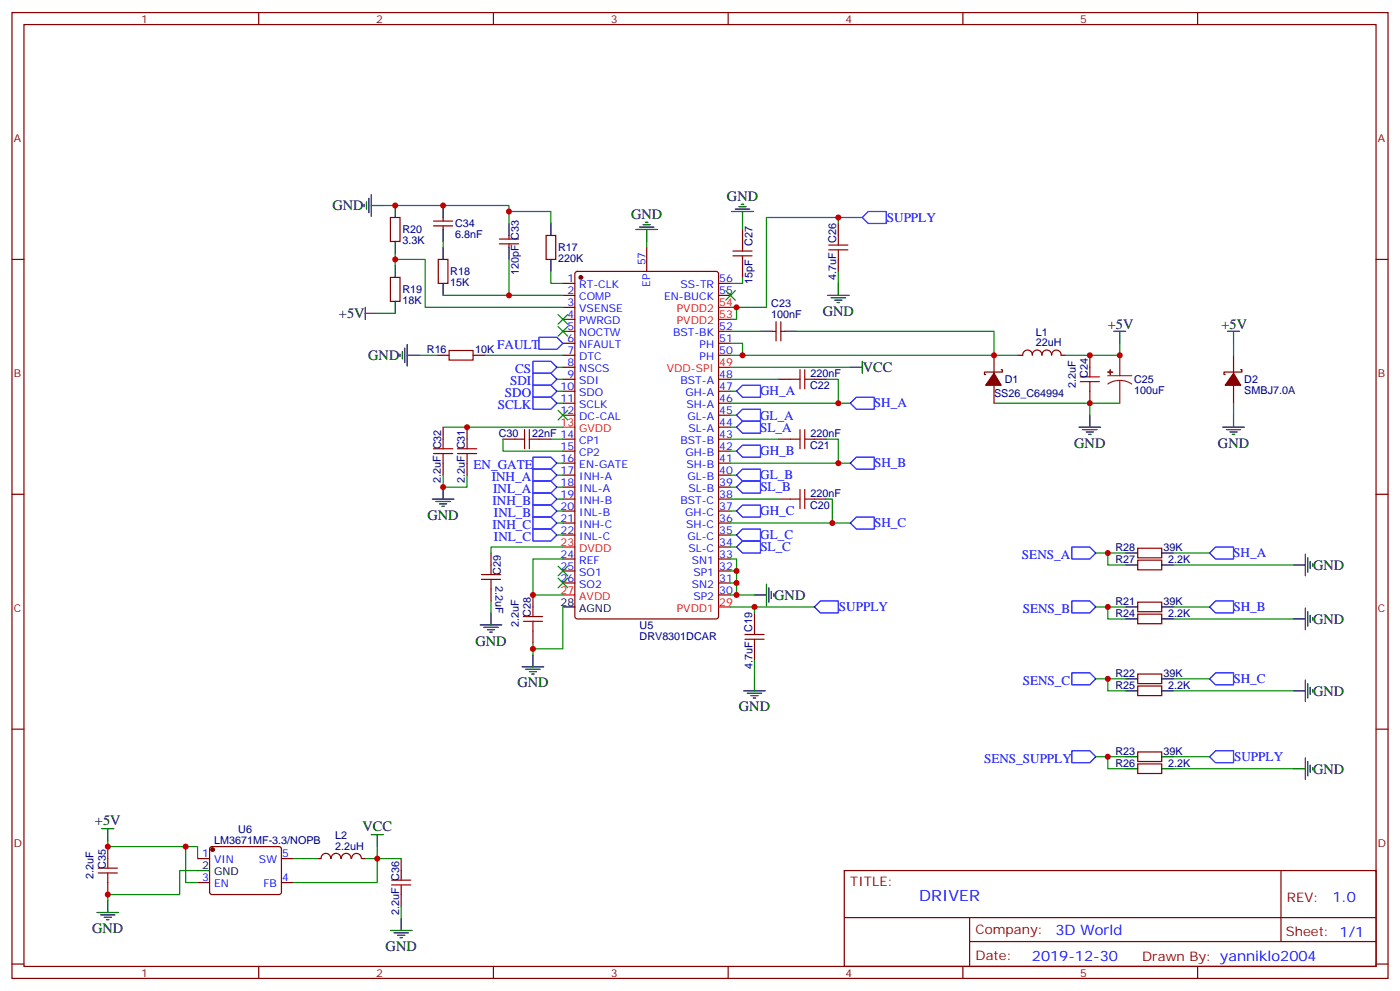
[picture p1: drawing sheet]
<svg xmlns="http://www.w3.org/2000/svg" width="412mm" height="292mm" viewBox="0 0 412 292" stroke-linecap="round" stroke-linejoin="round" font-family="sans-serif">
<g fill="none" stroke="#870000" stroke-width=".35">
<path d="M3.5 3.7h405.4v284.3h-405.4zM7.1 7.2h398.2v277.3h-398.2zM76.2 3.7v3.5M145.3 3.7v3.5M214.5 3.7v3.5M283.6 3.7v3.5M352.8 3.7v3.5M3.5 76.4h3.6M115 64h2.8v7.1h-2.8zM127.7 66.5h5.6M127.7 65.1h5.6M129.1 76.4h2.8v7h-2.8z"/>
<path d="M130.5 64v1.1M130.5 66.5v1.1M147.1 71.8h5.7M147.1 70.4h5.7M149.9 69.3v1.1M149.9 71.8v1M160.9 69.3h2.8v7.1h-2.8zM190.5 72.8v7.1M218.7 67.6v3.5M218.7 78.1v3.6M246.9 65.8v3.5M246.9 76.4v3.5"/>
<path d="M405.3 76.4h3.6M115 81.7h2.8v7h-2.8zM165.8 83.4h3.5M165.8 87h3.5M165.8 90.5h3.5M165.8 94h3.5M165.8 97.5h3.5M169.6 80.1l.4-.2h41l.6 .4 .1 101.2-.5 .7h-41.2l-.6-.5-.1-101.1zM211.7 83.4h3.5M211.7 87h3.5M211.7 97.5h3.5M227.5 97.5h1.1"/>
<path d="M228.6 94.7v5.7M230 97.5h1.1M230 94.7v5.7M128.8 104.6h3.5M139.3 104.6h3.6M165.8 101.1h3.5M165.8 104.6h3.5M165.8 108.1h3.5M165.8 111.7h3.5M165.8 115.2h3.5M165.8 118.7h3.5M211.7 101.1h3.5"/>
<path d="M211.7 104.6h3.5M211.7 111.7h3.5M211.7 115.2h3.5M211.7 118.7h3.5M229.3 111.7h3.5M239.9 111.7h3.5M292.8 104.6v5.3M292.8 113.4v5.3M294.9 108.8h.4v.7h-5.3v.7h.3M306.9 104.6a1.41 1.41 0 0 0-1.4-1.6 1.41 1.41 0 0 0-1.4 1.6 1.41 1.41 0 0 0-1.4-1.5 1.41 1.41 0 0 0-1.4 1.5h-1.4M306.9 104.6a1.41 1.41 0 0 1 1.5-1.6 1.41 1.41 0 0 1 1.4 1.6M309.8 104.5a1.38 1.38 0 0 1 1.4-1.4 1.38 1.38 0 0 1 1.4 1.5h1.4"/>
<path d="M321 104.6v3.5M321 115.2v3.5M363.4 104.6v5.3M363.4 113.4v5.3M365.5 108.8h.3v.7h-5.3v.7h.4M130.5 125.8v3.5M130.5 136.3v3.6M137.6 125.8v3.5M137.6 136.3v3.6M148.2 129.3h3.5M158.7 129.3h3.6M165.8 122.2h3.5"/>
<path d="M165.8 129.3h3.5M165.8 132.8h3.5M165.8 136.3h3.5M165.8 139.9h3.5M211.7 122.2h3.5M211.7 129.3h3.5M211.7 132.8h3.5M211.7 136.3h3.5M211.7 139.9h3.5M211.7 125.8h3.5M229.3 129.3h3.5M239.9 129.3h3.5"/>
<path d="M3.5 145.5h3.6M165.8 143.4h3.5M165.8 146.9h3.5M165.8 150.5h3.5M165.8 154h3.5M165.8 157.5h3.5M211.7 143.4h3.5M211.7 146.9h3.5M211.7 150.5h3.5M211.7 154h3.5M211.7 157.5h3.5M229.3 146.9h3.5"/>
<path d="M239.9 146.9h3.5M405.3 145.5h3.6M144.6 162.8v3.5M144.6 173.4v3.5M157 175.2v3.5M165.8 164.6h3.5M165.8 168.1h3.5M165.8 171.6h3.5M211.7 164.6h3.5M211.7 168.1h3.5M211.7 171.6h3.5M211.7 175.2h3.5"/>
<path d="M211.7 161h3.5M335.1 177.3h7.1v2.8h-7.1zM335.1 164.9h7.1v2.8h-7.1zM335.1 161.4h7.1v2.8h-7.1zM157 185.7v3.6M222.2 180.4v3.6M222.2 191v3.6M335.1 198.4h7.1v2.9h-7.1zM335.1 180.8h7.1v2.8h-7.1zM3.5 214.7h3.6M335.1 202h7.1v2.8h-7.1zM405.3 214.7h3.6"/>
<path d="M335.1 221.4h7.1v2.8h-7.1zM335.1 224.9h7.1v2.8h-7.1zM31.7 249.2v3.6M31.7 259.8v3.5M58.2 252.8h3.5M58.2 259.8h3.5M62 249.4l.4-.2 20.1 .1 .4 .6-.1 13-.6 .4h-20l-.5-.7v-12.7zM82.9 252.8h3.5M82.9 259.8h3.5M97.4 252.7a1.41 1.41 0 0 0-1.4-1.5 1.41 1.41 0 0 0-1.4 1.5l-1.1 .1M97.6 252.7a1.41 1.41 0 0 1 1.4-1.5 1.41 1.41 0 0 1 1.4 1.5M100.6 252.7a1.41 1.41 0 0 1 1.4-1.5 1.41 1.41 0 0 1 1.4 1.5"/>
<path d="M103.6 252.7a1.41 1.41 0 0 1 1.4-1.5 1.41 1.41 0 0 1 1.4 1.5M106.5 252.8h1.1M118.2 252.8v3.5M248.7 256.3h156.6v28.2h-156.6zM377.3 256.3v20.9M118.2 263.3v3.6M248.7 270.1h156.5M285.6 277.2h119.6M285.6 270.1v14.2M3.5 283.8h3.6M76.2 284.5v3.5M145.3 284.5v3.5"/>
<path d="M214.5 284.5v3.5M283.6 284.5v3.5M352.8 284.5v3.5M405.3 283.8h3.6"/>
</g>
<g fill="#870000" stroke="#870000" stroke-width=".35">
<path d="M292.8 109.9l2.1 3.5h-4.6z"/>
<path d="M363.4 109.9l2.1 3.5h-4.6z"/>
<circle cx="171.1" cy="81.7" r=".53"/>
<circle cx="62.6" cy="250.1" r=".53"/>
</g>
<path d="M211.7 94h3.5M211.7 90.5h3.5M211.7 108.1h3.5M165.8 125.8h3.5M165.8 161h3.5M165.8 175.2h3.5M211.7 178.7h3.5" fill="none" stroke="#f00" stroke-width=".35"/>
<g fill="none" stroke="#000" stroke-width=".35">
<path d="M107.9 59.4v2.2M108.7 58.4v4.2M109.4 57.3v6.4M107.2 60.1v.8M109.4 60.5h3.5M116.4 60.5v3.5M116.4 71.1v3.5M116.4 78.1v3.6M130.5 60.5v3.5M130.5 67.6v3.5M130.5 72.8v3.6M149.9 65.8v3.5"/>
<path d="M149.9 72.8v3.6M162.3 65.8v3.5M162.3 76.4v3.5M187.3 67.6h6.4M188.4 66.9h4.2M189.4 66.1h2.2M190.1 65.4h.8M190.5 67.6v3.5M215.5 62.3h6.4M216.6 61.6h4.2M217.7 60.9h2.1M218.4 60.1h.7"/>
<path d="M218.7 62.3v3.5M107.6 92.3h3.5M107.6 90.5v3.5M116.4 88.7v3.6M130.5 83.4v3.6M224 97.5h3.5M231.1 97.5h3.5M243.8 87h6.3M244.8 87.7h4.3M245.9 88.4h2.1M246.6 89.1h.7M246.9 83.4v3.6"/>
<path d="M328.1 97.5h3.5M329.8 97.5v3.6M361.6 97.5h3.5M363.4 97.5v3.6M117.8 104.2v.8M118.5 103.5v2.2M119.2 102.5v4.2M119.9 104.6h3.6M119.9 101.4v6.4M250.5 108.1h3.5M254 106.4v3.5M317.9 125.8h6.3"/>
<path d="M318.9 126.5h4.2M320 127.2h2.1M320.7 127.9h.7M321 122.2v3.6M360.2 125.8h6.3M361.2 126.5h4.3M362.3 127.2h2.1M363 127.9h.7M363.4 122.2v3.6M127.4 146.9h6.3M128.4 147.6h4.2M129.5 148.3h2.1"/>
<path d="M130.2 149h.7M130.5 143.4v3.5M165.8 178.7h3.5M222.2 175.2h3.6M225.8 172v6.3M226.5 173v4.3M227.2 174.1v2.1M227.9 174.8v.7M331.6 178.7h3.5M331.6 166.3h3.5M331.6 162.8h3.5M342.2 178.7h3.5"/>
<path d="M342.2 166.3h3.5M342.2 162.8h3.5M381 166.3h3.5M384.5 163.2v6.3M384.5 179v6.4M385.2 164.2v4.3M385.9 165.3v2.1M386.6 166v.7M141.5 184h6.3M142.5 184.7h4.3M143.6 185.4h2.1M144.3 186.1h.7"/>
<path d="M144.6 180.4v3.6M153.8 196.3h6.4M154.9 197h4.2M155.9 197.7h2.1M156.6 198.4h.7M157 192.8v3.5M222.2 199.8v3.6M331.6 199.8h3.5M331.6 182.2h3.5M342.2 199.8h3.5M342.2 182.2h3.5M381 182.2h3.5"/>
<path d="M385.2 180.1v4.2M385.9 181.2v2.1M386.6 181.9v.7M219.1 203.4h6.3M220.1 204.1h4.3M221.2 204.8h2.1M221.9 205.5h.7M331.6 203.4h3.5M342.2 203.4h3.5M381 203.4h3.5M384.5 200.2v6.4M385.2 201.3v4.2"/>
<path d="M385.9 202.3v2.1M386.6 203v.7M331.6 222.8h3.5M331.6 226.3h3.5M342.2 222.8h3.5M342.2 226.3h3.5M381 226.3h3.5M384.5 223.1v6.4M385.2 224.2v4.2M385.9 225.2v2.2M386.6 226v.7M30 243.9h3.5"/>
<path d="M31.7 243.9v3.6M58.2 256.3h3.5M109.4 245.7h3.5M111.1 245.7v3.5M28.6 268.6h6.3M29.6 269.3h4.3M30.7 270.1h2.1M31.4 270.8h.7M31.7 265.1v3.5M115 273.9h6.4M116.1 274.6h4.2M117.1 275.3h2.1"/>
<path d="M117.8 276h.7M118.2 270.4v3.5"/>
</g>
<g fill="none" stroke="#a10000" stroke-width=".35">
<path d="M215.9 75.3h5.6M215.9 73.9h5.6M218.7 71.1v2.8M218.7 75.3v2.8M244.1 72.1h5.7M244.1 73.6h5.7M246.9 69.3v2.8M246.9 73.6v2.8M132.3 103.2h7v2.8h-7zM232.8 111.7h2.9M235.7 108.8v5.7M237.1 108.8v5.7"/>
<path d="M237.1 111.7h2.8M318.2 112.4h5.6M318.2 110.9h5.6M321 108.1v2.8M321 112.4v2.8M127.7 133.5h5.6M127.7 132.1h5.6M130.5 129.3v2.8M130.5 133.5v2.8M134.8 133.5h5.6M134.8 132.1h5.6M137.6 129.3v2.8"/>
<path d="M137.6 133.5v2.8M151.7 129.3h2.8M154.5 126.5v5.6M155.9 129.3h2.8M155.9 126.5v5.6M232.8 129.3h2.9M235.7 126.5v5.6M237.1 126.5v5.6M237.1 129.3h2.8M232.8 146.9h2.9M235.7 144.1v5.7M237.1 144.1v5.7"/>
<path d="M237.1 146.9h2.8M141.8 169.2h5.7M141.8 170.6h5.7M144.6 166.3v2.9M144.6 170.6v2.8M157 178.7v2.8M154.2 182.9h5.6M154.2 181.5h5.6M157 182.9v2.8M219.4 186.8h5.7M219.4 188.2h5.7M222.2 184v2.8"/>
<path d="M222.2 188.2v2.8M28.9 257h5.7M28.9 255.6h5.7M31.7 252.8v2.8M31.7 257v2.8M115.4 259.1h5.6M118.2 256.3v2.8M115.4 260.5h5.6M118.2 260.5v2.8"/>
</g>
<g fill="#8c2424" stroke="#8c2424" stroke-width=".35">
<path d="M326.3 109.5l1.4 .1z"/>
<path d="M327 108.8l.1 1.4z"/>
</g>
<path d="M326.3 110.6h7.1M329.8 112l1.9 .2 1.7 .9M329.8 112l-1.8 .2-1.7 .9M329.8 104.6v6M329.8 112v6.7" fill="none" stroke="#8c2424" stroke-width=".35"/>
<g fill="none" stroke="#00f" stroke-width=".35">
<path d="M254 64l1.8-1.7h5.3v3.5h-5.3zM158.7 99.3h5.3l1.8 1.8-1.8 1.7h-5.3zM157 116.9h5.3l1.7 1.8-1.7 1.8h-5.3zM157 113.4h5.3l1.7 1.8-1.7 1.7h-5.3zM157 109.9h5.3l1.7 1.8-1.7 1.7h-5.3zM157 106.4h5.3l1.7 1.7-1.7 1.8h-5.3zM217 115.2l1.7-1.8h5.3v3.5h-5.3zM250.5 118.7l1.7-1.8h5.3v3.6h-5.3zM157 138.1h5.3l1.7 1.8-1.7 1.7h-5.3zM157 134.6h5.3l1.7 1.7-1.7 1.8h-5.3zM217 139.9l1.7-1.8h5.3v3.5h-5.3zM217 132.8l1.7-1.7h5.3v3.5h-5.3z"/>
<path d="M217 125.8l1.7-1.8h5.3v3.5h-5.3zM217 122.2l1.7-1.7h5.3v3.5h-5.3zM250.5 136.3l1.7-1.7h5.3v3.5h-5.3zM157 155.8h5.3l1.7 1.7-1.7 1.8h-5.3zM157 152.2h5.3l1.7 1.8-1.7 1.8h-5.3zM157 148.7h5.3l1.7 1.8-1.7 1.7h-5.3zM157 145.2h5.3l1.7 1.7-1.7 1.8h-5.3zM157 141.6h5.3l1.7 1.8-1.7 1.8h-5.3zM217 157.5l1.7-1.7h5.3v3.5h-5.3zM217 150.5l1.7-1.8h5.3v3.5h-5.3zM217 143.4l1.7-1.8h5.3v3.6h-5.3zM250.5 154l1.7-1.8h5.3v3.6h-5.3z"/>
<path d="M217 161l1.7-1.7h5.3v3.5h-5.3zM239.9 178.7l1.8-1.8h5.2v3.5h-5.2zM315.7 176.9h5.3l1.8 1.8-1.8 1.7h-5.3zM315.7 161h5.3l1.8 1.8-1.8 1.8h-5.3zM356.3 162.8l1.8-1.8h5.3v3.6h-5.3zM356.3 178.7l1.8-1.8h5.3v3.5h-5.3zM315.7 198.1h5.3l1.8 1.7-1.8 1.8h-5.3zM358.1 198.1h5.3v3.5h-5.3l-1.8-1.8zM315.7 221h5.3l1.8 1.8-1.8 1.7h-5.3zM356.3 222.8l1.8-1.8h5.3v3.5h-5.3z"/>
</g>
<g fill="none" stroke="#008700" stroke-width=".35">
<path d="M112.9 60.5h37v1.8M116.4 76.4h8.8v14.1h40.6M116.4 74.6v3.5M130.5 71.1v1.7M149.9 76.4v10.6h15.9M149.9 65.8v-3.5h12.4v3.5M162.3 79.9v3.5h3.5M190.5 71.1v1.7M218.7 65.8v1.8M246.9 64v1.8M246.9 79.9v3.5M254 64h-28.2v26.5h-8.8"/>
<path d="M111.1 92.3h5.3M130.5 87h19.4M215.2 90.5h1.8v3.5h-1.8M215.2 97.5h8.8M218.7 81.7v1.7h-3.5M234.6 97.5h58.2v7.1M123.5 104.6h5.3M142.9 104.6h22.9M164 115.2h1.8M164 111.7h1.8M164 118.7h1.8M164 108.1h1.8"/>
<path d="M215.2 101.1h3.5v3.5M215.2 115.2h1.8M215.2 111.7h14.1M215.2 118.7h35.3M215.2 108.1h35.3M215.2 104.6h84.7M243.4 111.7h3.5v7M292.8 118.7h37M321 118.7v3.5M329.8 101.1v3.5h-15.8M363.4 101.1v3.5M363.4 118.7v3.5"/>
<path d="M130.5 139.9v3.5h7.1v-3.5M130.5 125.8h35.3M148.2 129.3v3.5h17.6M162.3 129.3h3.5M164 139.9h1.8M164 136.3h1.8M215.2 139.9h1.8M215.2 132.8h1.8M215.2 129.3h14.1M215.2 136.3h35.3M215.2 125.8h1.8M215.2 122.2h1.8"/>
<path d="M243.4 129.3h3.5v7M164 157.5h1.8M164 150.5h1.8M164 154h1.8M164 146.9h1.8M164 143.4h1.8M215.2 157.5h1.8M215.2 150.5h1.8M215.2 154h35.3M215.2 146.9h14.1M215.2 143.4h1.8M243.4 146.9h1.8v7.1"/>
<path d="M144.6 176.9v3.5M165.8 164.6h-8.8v10.6h8.8M165.8 178.7v12.3h-8.8M165.8 161h-21.2v1.8M215.2 164.6h1.8v3.5h-1.8M215.2 178.7h7v1.7M215.2 161h1.8M217 168.1v3.5h-1.8M217 171.6v3.6h-1.8M217 175.2h5.2M222.2 178.7h17.7M322.8 178.7h3.5"/>
<path d="M322.8 162.8h3.5M331.6 162.8h-5.3v3.5h5.3M331.6 178.7h-5.3v3.5h5.3M345.7 178.7h10.6M345.7 162.8h10.6M345.7 166.3h35.3M157 189.3v3.5M222.2 194.6v5.2M322.8 199.8h3.5M331.6 199.8h-5.3v3.6h5.3M345.7 199.8h10.6M345.7 182.2h35.3"/>
<path d="M345.7 203.4h35.3M322.8 222.8h3.5M331.6 222.8h-5.3v3.5h5.3M345.7 222.8h10.6M345.7 226.3h35.3M31.7 247.5v1.7h26.5v3.6M54.7 249.2v10.6h3.5M58.2 256.3h-5.3v7h-21.2v1.8M86.4 252.8h7.1M107.6 252.8h10.6M111.1 249.2v10.6h-24.7M118.2 266.9v3.5"/>
</g>
<g fill="#c00">
<circle cx="111.1" cy="252.8" r=".88"/>
<circle cx="326.3" cy="199.8" r=".88"/>
<circle cx="326.3" cy="162.8" r=".88"/>
<circle cx="31.8" cy="263.3" r=".88"/>
<circle cx="54.7" cy="249.2" r=".88"/>
<circle cx="116.4" cy="76.4" r=".88"/>
<circle cx="116.4" cy="60.5" r=".88"/>
<circle cx="149.9" cy="87" r=".88"/>
<circle cx="137.6" cy="125.8" r=".88"/>
<circle cx="157" cy="191" r=".88"/>
<circle cx="157" cy="175.2" r=".88"/>
<circle cx="329.8" cy="104.6" r=".88"/>
<circle cx="321" cy="118.7" r=".88"/>
<circle cx="292.8" cy="104.6" r=".88"/>
<circle cx="246.9" cy="136.3" r=".88"/>
<circle cx="245.2" cy="154" r=".88"/>
<circle cx="217" cy="168.1" r=".88"/>
<circle cx="217" cy="171.6" r=".88"/>
<circle cx="217" cy="175.2" r=".88"/>
<circle cx="222.3" cy="178.7" r=".88"/>
<circle cx="246.9" cy="118.7" r=".88"/>
<circle cx="218.7" cy="104.6" r=".88"/>
<circle cx="321" cy="104.6" r=".88"/>
<circle cx="217" cy="90.5" r=".88"/>
<circle cx="246.9" cy="64" r=".88"/>
<circle cx="130.5" cy="143.4" r=".88"/>
<circle cx="130.5" cy="60.5" r=".88"/>
<circle cx="149.9" cy="62.3" r=".88"/>
<circle cx="31.8" cy="249.2" r=".88"/>
<circle cx="326.3" cy="178.7" r=".88"/>
<circle cx="326.3" cy="222.8" r=".88"/>
</g>
<g fill="#c00" stroke="#008700" stroke-width=".35">
<path d="M164.4 92.6l2.8 2.8zM167.2 92.6l-2.8 2.8z"/>
<path d="M164.4 96.1l2.8 2.9zM167.2 96.1l-2.8 2.9z"/>
<path d="M164.4 120.8l2.8 2.8zM167.2 120.8l-2.8 2.8z"/>
<path d="M164.4 166.7l2.8 2.8zM167.2 166.7l-2.8 2.8z"/>
<path d="M164.4 170.2l2.8 2.8zM167.2 170.2l-2.8 2.8z"/>
<path d="M213.8 85.5l2.8 2.9zM216.6 85.5l-2.8 2.9z"/>
</g>
<text font-size="4.6" fill="#00f" x="270.8" y="265.3">DRIVER</text>
<g font-size="4.2">
<text x="214.1" y="59.1">GND</text>
<text x="97.9" y="61.9">GND</text>
<text x="185.9" y="64.4">GND</text>
<text x="99.9" y="93.7">+5V</text>
<text x="242.4" y="93">GND</text>
<text x="326.3" y="96.8">+5V</text>
<text x="359.8" y="96.8">+5V</text>
<text x="108.5" y="106">GND</text>
<text x="254.2" y="109.6">VCC</text>
<text x="316.4" y="131.8">GND</text>
<text x="358.8" y="131.8">GND</text>
<text x="125.9" y="153">GND</text>
<text x="386.8" y="167.8">GND</text>
<text x="228.1" y="176.6">GND</text>
<text x="386.8" y="183.7">GND</text>
<text x="140.1" y="190">GND</text>
<text x="152.4" y="202.4">GND</text>
<text x="217.7" y="209.4">GND</text>
<text x="386.8" y="204.8">GND</text>
<text x="386.8" y="227.7">GND</text>
<text x="28" y="242.8">+5V</text>
<text x="106.8" y="244.6">VCC</text>
<text x="27.2" y="274.7">GND</text>
<text x="113.6" y="280">GND</text>
</g>
<g font-size="4.2" fill="#00f">
<text x="392.5" y="265.6">1.0</text>
<text x="310.9" y="275.1">3D World</text>
<text x="304" y="282.9">2019-12-30</text>
</g>
<g font-size="3.9" fill="#00f">
<text x="261.2" y="65.3">SUPPLY</text>
<text x="146.5" y="102.8">FAULT</text>
<text x="150.2" y="113.4">SDI</text>
<text x="151.8" y="109.9">CS</text>
<text x="148.7" y="116.9">SDO</text>
<text x="223.9" y="116.4">GH_A</text>
<text x="257.5" y="120">SH_A</text>
<text x="146.6" y="120.5">SCLK</text>
<text x="223.9" y="123.5">GL_A</text>
<text x="223.9" y="127.1">SL_A</text>
<text x="223.9" y="134.1">GH_B</text>
<text x="257.5" y="137.6">SH_B</text>
<text x="139.5" y="138.1">EN_GATE</text>
<text x="144.9" y="141.6">INH_A</text>
<text x="223.9" y="141.1">GL_B</text>
<text x="145.1" y="148.7">INH_B</text>
<text x="145.3" y="145.2">INL_A</text>
<text x="224" y="144.7">SL_B</text>
<text x="145.1" y="155.8">INH_C</text>
<text x="145.5" y="152.2">INL_B</text>
<text x="223.9" y="151.7">GH_C</text>
<text x="257.5" y="155.2">SH_C</text>
<text x="145.5" y="159.3">INL_C</text>
<text x="223.9" y="158.8">GL_C</text>
<text x="224" y="162.3">SL_C</text>
<text x="301" y="164.6">SENS_A</text>
<text x="363.3" y="164.1">SH_A</text>
<text x="247.1" y="180">SUPPLY</text>
<text x="363.3" y="179.9">SH_B</text>
<text x="301.3" y="180.4">SENS_B</text>
<text x="301.3" y="201.6">SENS_C</text>
<text x="363.3" y="201.1">SH_C</text>
<text x="289.9" y="224.5">SENS_SUPPLY</text>
<text x="363.5" y="224.1">SUPPLY</text>
</g>
<g font-size="3.9" fill="#800">
<text x="250.5" y="260.9">TITLE:</text>
<text x="379.1" y="265.6">REV:</text>
<text x="287.4" y="275.1">Company:</text>
<text x="378.7" y="275.7">Sheet: 1/1</text>
<text x="287.4" y="282.8">Date:</text>
<text x="336.4" y="282.8">Drawn By: yanniklo2004</text>
</g>
<g font-size="3.2" fill="#800">
<text x="41.6" y="6.7">1</text>
<text x="110.8" y="6.7">2</text>
<text x="179.9" y="6.7">3</text>
<text x="249.1" y="6.7">4</text>
<text x="318.2" y="6.7">5</text>
<text x="4.1" y="41.8">A</text>
<text x="405.9" y="41.8">A</text>
<text x="4.1" y="110.9">B</text>
<text x="405.9" y="110.9">B</text>
<text x="4.1" y="180.1">C</text>
<text x="405.9" y="180.1">C</text>
<text x="4.1" y="249.2">D</text>
<text x="405.9" y="249.2">D</text>
<text x="41.6" y="287.5">1</text>
<text x="110.8" y="287.5">2</text>
<text x="179.9" y="287.5">3</text>
<text x="249.1" y="287.5">4</text>
<text x="318.2" y="287.5">5</text>
</g>
<g font-size="3.2" fill="#000080">
<text x="118.5" y="71.9">3.3K</text>
<text x="118.5" y="68.7">R20</text>
<text x="134.1" y="70.1">6.8nF</text>
<text x="134.1" y="67">C34</text>
<text x="246.3" y="71.4" transform="rotate(-90 246.3 71.4)">C26</text>
<text x="164.4" y="77.2">220K</text>
<text x="164.4" y="74">R17</text>
<text x="221.6" y="72.3" transform="rotate(-90 221.6 72.3)">C27</text>
<text x="132.6" y="81">R18</text>
<text x="152.8" y="81" transform="rotate(-90 152.8 81)">120pF C33</text>
<text x="221.6" y="83.7" transform="rotate(-90 221.6 83.7)">15pF</text>
<text x="246.3" y="82.3" transform="rotate(-90 246.3 82.3)">4.7uF</text>
<text x="118.5" y="89.5">18K</text>
<text x="118.5" y="86.3">R19</text>
<text x="132.6" y="84.2">15K</text>
<text x="227.2" y="93.7">100nF</text>
<text x="227.2" y="90.4">C23</text>
<text x="305.1" y="102">22uH</text>
<text x="305.1" y="98.8">L1</text>
<text x="125.7" y="104">R16</text>
<text x="139.9" y="104">10K</text>
<text x="238.7" y="111">220nF</text>
<text x="296" y="112.8">D1</text>
<text x="320.4" y="111.1" transform="rotate(-90 320.4 111.1)">C24</text>
<text x="334.1" y="112.8">C25</text>
<text x="366.5" y="112.8">D2</text>
<text x="238.6" y="114.5">C22</text>
<text x="292.8" y="116.9">SS26_C64994</text>
<text x="316.9" y="114.1" transform="rotate(-90 316.9 114.1)">2.2uF</text>
<text x="334.1" y="116">100uF</text>
<text x="366.5" y="116">SMBJ7.0A</text>
<text x="146.9" y="128.7">C30</text>
<text x="156.8" y="128.7">22nF 14</text>
<text x="238.7" y="128.7">220nF</text>
<text x="129.9" y="132.3" transform="rotate(-90 129.9 132.3)">C32</text>
<text x="137" y="132.3" transform="rotate(-90 137 132.3)">C31</text>
<text x="238.6" y="132.2">C21</text>
<text x="129.9" y="142.3" transform="rotate(-90 129.9 142.3)">2.2uF</text>
<text x="137" y="142.3" transform="rotate(-90 137 142.3)">2.2uF</text>
<text x="238.6" y="149.8">C20</text>
<text x="238.7" y="146.3">220nF</text>
<text x="328.6" y="165.7">R27</text>
<text x="328.6" y="162.2">R28</text>
<text x="342.8" y="162.2">39K</text>
<text x="344.1" y="165.7">2.2K</text>
<text x="145.9" y="172.4" transform="rotate(90 145.9 172.4)">2.2uF</text>
<text x="147.5" y="169.3" transform="rotate(-90 147.5 169.3)">C29</text>
<text x="328.6" y="178">R21</text>
<text x="342.8" y="178">39K</text>
<text x="152.8" y="184.7" transform="rotate(-90 152.8 184.7)">2.2uF</text>
<text x="156.4" y="181.7" transform="rotate(-90 156.4 181.7)">C28</text>
<text x="188.4" y="185.2">U5</text>
<text x="328.6" y="181.6">R24</text>
<text x="344.1" y="181.6">2.2K</text>
<text x="188.4" y="188.5">DRV8301DCAR</text>
<text x="221.6" y="186.1" transform="rotate(-90 221.6 186.1)">C19</text>
<text x="221.6" y="197" transform="rotate(-90 221.6 197)">4.7uF</text>
<text x="328.6" y="199.2">R22</text>
<text x="328.6" y="202.7">R25</text>
<text x="342.8" y="199.2">39K</text>
<text x="344.1" y="202.7">2.2K</text>
<text x="328.6" y="222.2">R23</text>
<text x="328.6" y="225.7">R26</text>
<text x="342.8" y="222.2">39K</text>
<text x="344.1" y="225.7">2.2K</text>
<text x="70.2" y="245.1">U6</text>
<text x="63.1" y="248.6">LM3671MF-3.3/NOPB</text>
<text x="98.7" y="250.2">2.2uH</text>
<text x="98.7" y="247">L2</text>
<text x="31.1" y="255.8" transform="rotate(-90 31.1 255.8)">C35</text>
<text x="27.6" y="258.7" transform="rotate(-90 27.6 258.7)">2.2uF</text>
<text x="117.6" y="259.3" transform="rotate(-90 117.6 259.3)">C36</text>
<text x="117.5" y="269.3" transform="rotate(-90 117.5 269.3)">2.2uF</text>
</g>
<g font-size="3.2" fill="#00f">
<text x="167.1" y="83.1">1</text>
<text x="190.1" y="78.1" transform="rotate(-90 190.1 78.1)">57</text>
<text x="211.8" y="83.1">56</text>
<text x="167.1" y="86.6">2</text>
<text x="170.6" y="84.8">RT-CLK</text>
<text x="170.6" y="88.4">COMP</text>
<text x="191.6" y="84.5" transform="rotate(-90 191.6 84.5)">EP</text>
<text x="195.6" y="88.4">EN-BUCK</text>
<text x="200.4" y="84.8">SS-TR</text>
<text x="211.8" y="86.6">55</text>
<text x="167.1" y="90.1">3</text>
<text x="167.1" y="93.7">4</text>
<text x="170.6" y="91.9">VSENSE</text>
<text x="170.6" y="95.4">PWRGD</text>
<text x="167.1" y="97.2">5</text>
<text x="167.1" y="100.7">6</text>
<text x="170.6" y="99">NOCTW</text>
<text x="198.2" y="99">BST-BK</text>
<text x="211.8" y="100.7">51</text>
<text x="211.8" y="97.2">52</text>
<text x="167.1" y="104.2">7</text>
<text x="167.1" y="107.8">8</text>
<text x="170.6" y="102.5">NFAULT</text>
<text x="170.6" y="106">DTC</text>
<text x="206.1" y="106">PH</text>
<text x="206.1" y="102.5">PH</text>
<text x="211.8" y="104.2">50</text>
<text x="167.1" y="111.3">9</text>
<text x="170.6" y="109.5">NSCS</text>
<text x="170.6" y="113.1">SDI</text>
<text x="200.5" y="113.1">BST-A</text>
<text x="211.8" y="111.3">48</text>
<text x="165.1" y="114.8">10</text>
<text x="165.1" y="118.4">11</text>
<text x="170.6" y="116.6">SDO</text>
<text x="201.9" y="116.6">GH-A</text>
<text x="211.8" y="118.4">46</text>
<text x="211.8" y="114.8">47</text>
<text x="165.1" y="121.9">12</text>
<text x="170.6" y="120.1">SCLK</text>
<text x="170.6" y="123.6">DC-CAL</text>
<text x="202.2" y="120.1">SH-A</text>
<text x="202.5" y="123.6">GL-A</text>
<text x="211.8" y="125.4">44</text>
<text x="211.8" y="121.9">45</text>
<text x="170.6" y="130.7">CP1</text>
<text x="200.4" y="130.7">BST-B</text>
<text x="202.8" y="127.2">SL-A</text>
<text x="211.8" y="128.9">43</text>
<text x="165.1" y="132.5">15</text>
<text x="165.1" y="136">16</text>
<text x="170.6" y="134.2">CP2</text>
<text x="170.6" y="137.8">EN-GATE</text>
<text x="201.9" y="134.2">GH-B</text>
<text x="202.2" y="137.8">SH-B</text>
<text x="211.8" y="136">41</text>
<text x="211.8" y="132.5">42</text>
<text x="165.1" y="139.5">17</text>
<text x="165.1" y="143.1">18</text>
<text x="170.6" y="141.3">INH-A</text>
<text x="202.5" y="141.3">GL-B</text>
<text x="211.8" y="143.1">39</text>
<text x="211.8" y="139.5">40</text>
<text x="165.1" y="146.6">19</text>
<text x="170.6" y="144.8">INL-A</text>
<text x="170.6" y="148.3">INH-B</text>
<text x="200.4" y="148.3">BST-C</text>
<text x="202.8" y="144.8">SL-B</text>
<text x="211.8" y="146.6">38</text>
<text x="165.1" y="150.1">20</text>
<text x="165.1" y="153.6">21</text>
<text x="170.6" y="151.9">INL-B</text>
<text x="170.6" y="155.4">INH-C</text>
<text x="201.9" y="151.9">GH-C</text>
<text x="202.2" y="155.4">SH-C</text>
<text x="211.8" y="153.6">36</text>
<text x="211.8" y="150.1">37</text>
<text x="165.1" y="157.2">22</text>
<text x="170.6" y="158.9">INL-C</text>
<text x="202.5" y="158.9">GL-C</text>
<text x="211.8" y="160.7">34</text>
<text x="211.8" y="157.2">35</text>
<text x="165.1" y="164.2">24</text>
<text x="165.1" y="167.7">25</text>
<text x="170.6" y="166">REF</text>
<text x="202.8" y="162.5">SL-C</text>
<text x="203.8" y="166">SN1</text>
<text x="211.8" y="167.7">32</text>
<text x="211.8" y="164.2">33</text>
<text x="165.1" y="171.3">26</text>
<text x="170.6" y="169.5">SO1</text>
<text x="170.6" y="173">SO2</text>
<text x="203.8" y="173">SN2</text>
<text x="204.3" y="169.5">SP1</text>
<text x="211.8" y="171.3">31</text>
<text x="204.3" y="176.6">SP2</text>
<text x="211.8" y="174.8">30</text>
<text x="59.5" y="252.4">1</text>
<text x="63" y="254.2">VIN</text>
<text x="76.3" y="254.2">SW</text>
<text x="83.1" y="252.4">5</text>
<text x="59.5" y="259.5">3</text>
<text x="63" y="261.2">EN</text>
<text x="77.6" y="261.2">FB</text>
<text x="83.1" y="259.5">4</text>
</g>
<g font-size="3.2" fill="#f00">
<text x="199.4" y="95.4">PVDD2</text>
<text x="199.4" y="91.9">PVDD2</text>
<text x="211.8" y="93.7">53</text>
<text x="211.8" y="90.1">54</text>
<text x="211.8" y="107.8">49</text>
<text x="196.4" y="109.5">VDD-SPI</text>
<text x="165.1" y="125.4">13</text>
<text x="170.6" y="127.2">GVDD</text>
<text x="165.1" y="160.7">23</text>
<text x="170.6" y="162.5">DVDD</text>
<text x="165.1" y="174.8">27</text>
<text x="170.6" y="176.6">AVDD</text>
<text x="211.8" y="178.3">29</text>
<text x="199.4" y="180.1">PVDD1</text>
</g>
<g font-size="3.2">
<text x="165.1" y="178.3">28</text>
<text x="170.6" y="180.1">AGND</text>
<text x="59.5" y="255.9">2</text>
<text x="63" y="257.7">GND</text>
</g>
</svg>
